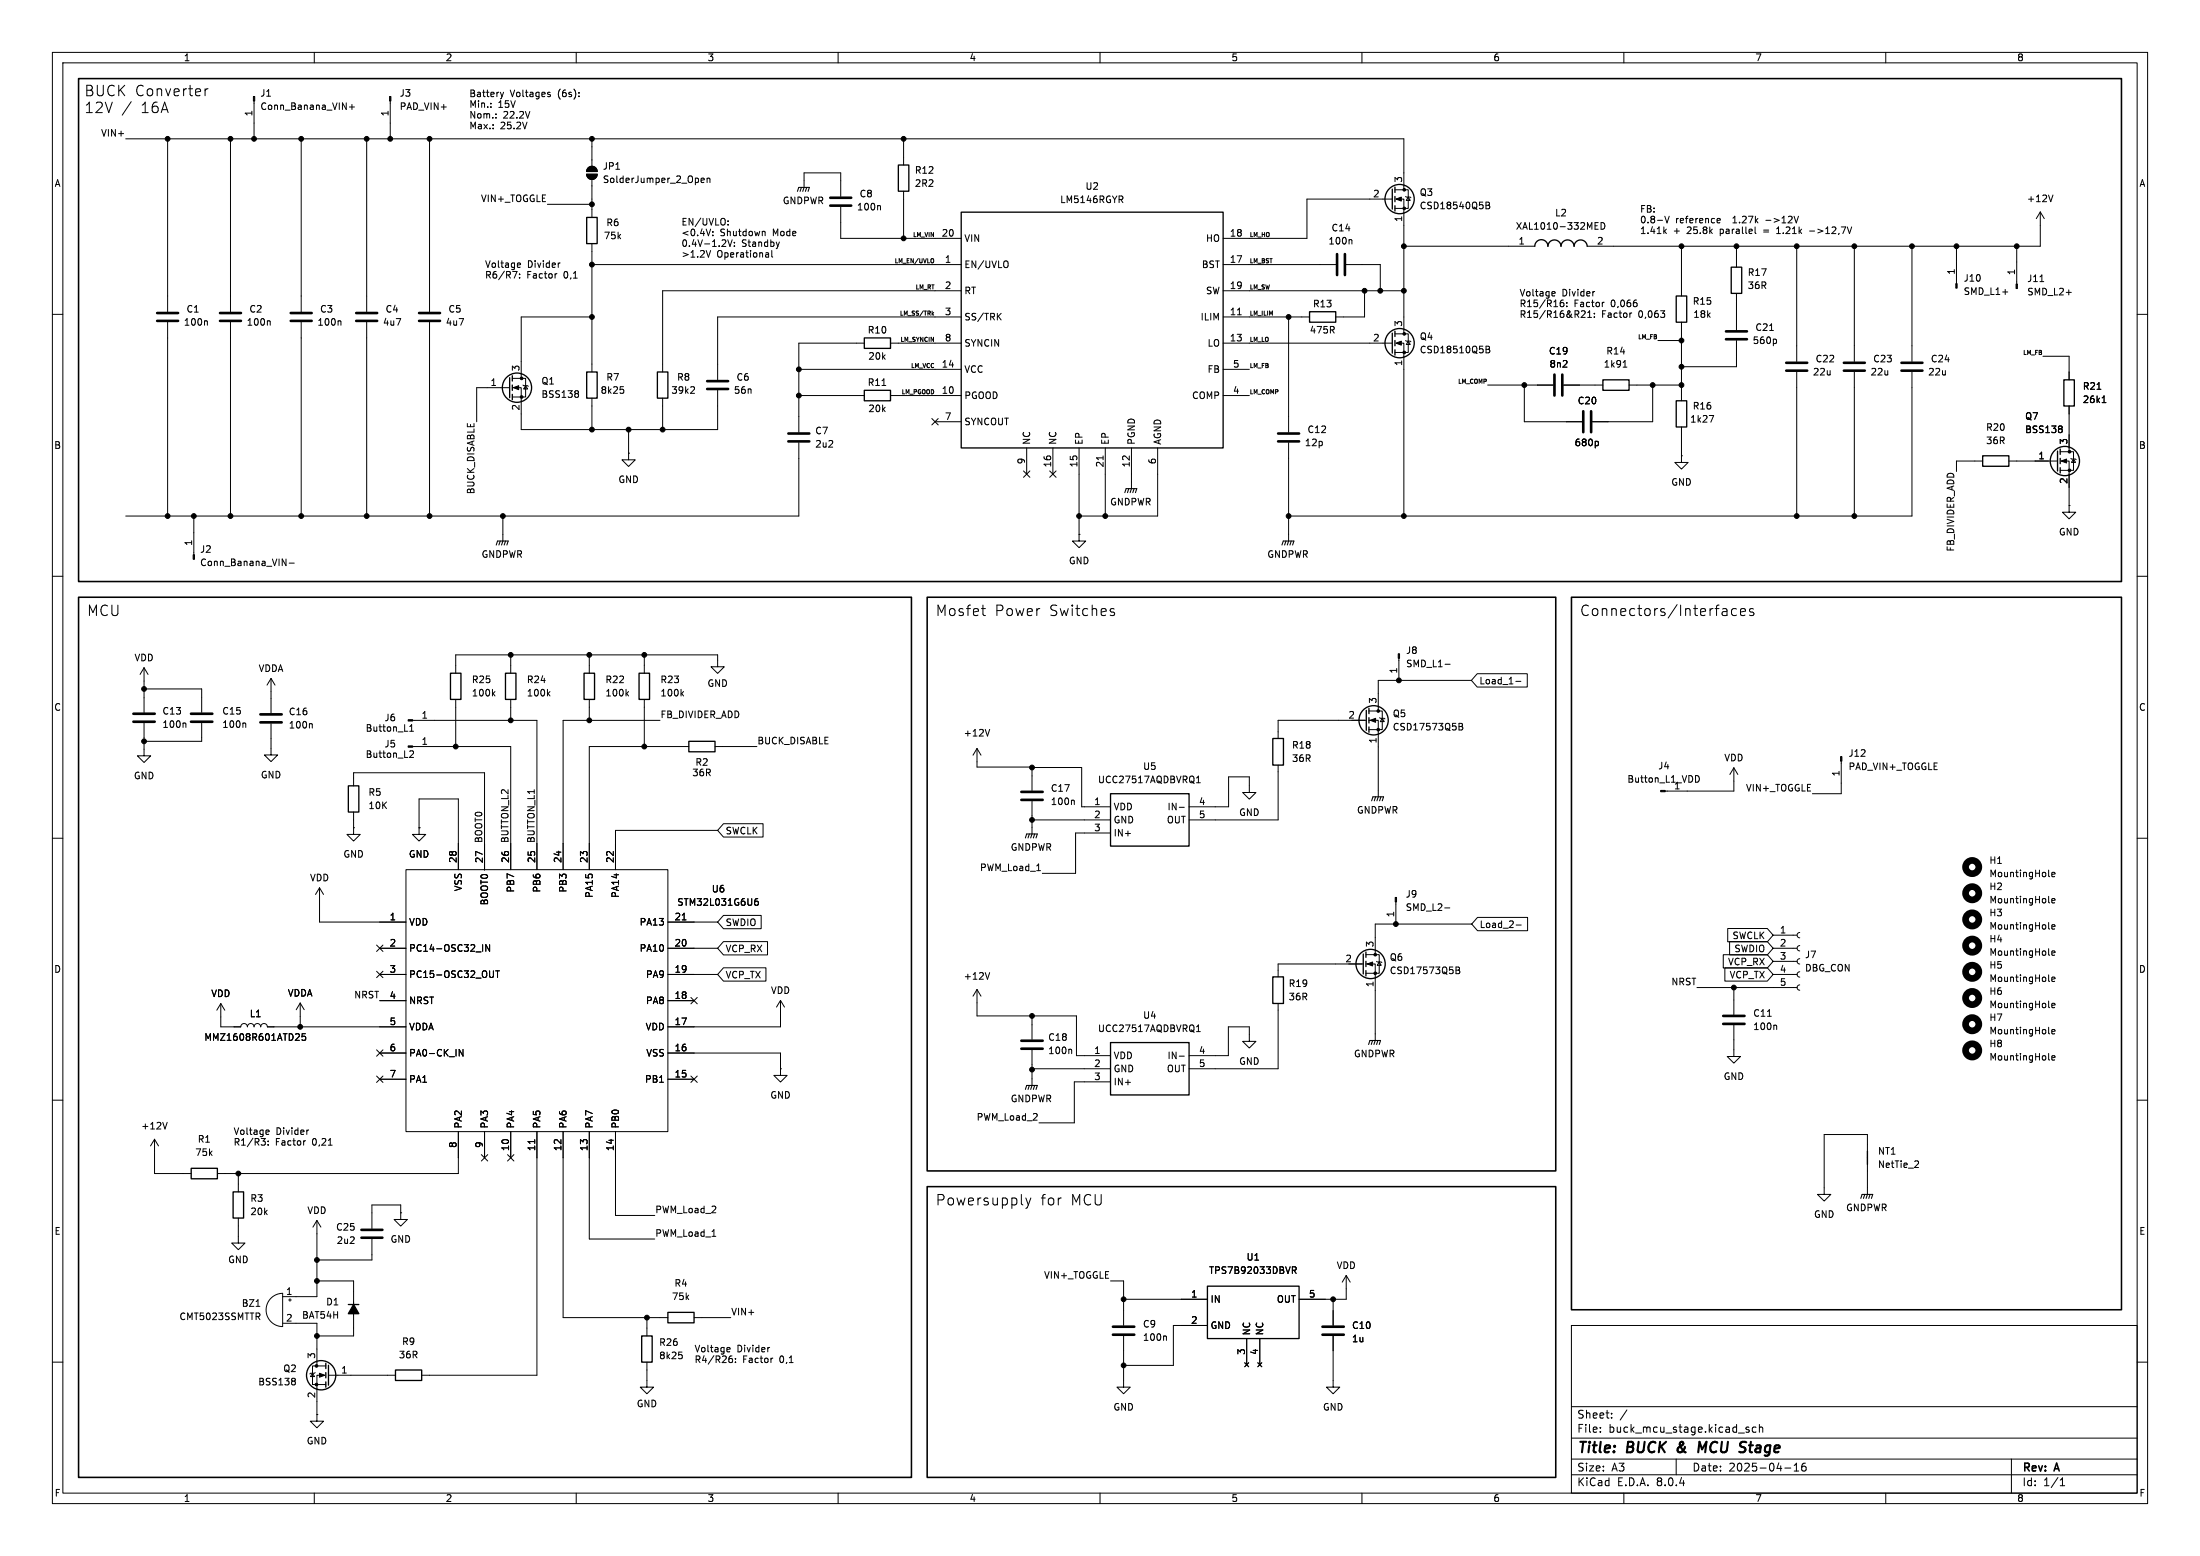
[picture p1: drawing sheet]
<svg xmlns="http://www.w3.org/2000/svg" width="420mm" height="297mm" viewBox="0 0 420 297" stroke-linecap="round" stroke-linejoin="round" font-family="sans-serif">
<g fill="none" stroke="#000" stroke-width=".19">
<path d="M10 10h400v277h-400zM12 12h396v273h-396zM25.1 19.4l-1.8 2.6M39.1 16.9v1.4M39.7 16.9l-.4 .1-.2 .3M48.5 19.3v7.2M60 10v2M67.2 19.9v1M74.5 19.3v7.2M95.5 17.6l.3 .9M95.8 18.5l-.2 .3M96.1 17.6l-.3 .9"/>
<path d="M104.7 18l.3 .1 .1 .2-.2 .2h-.2M104.7 17.6l.3 .1M110 10v2M160 10v2M210 10v2M260 10v2M310 10v2M360 10v2M24 26.5h244v9.5M32 26.5v33M44 26.5v33M57.5 26.5v33"/>
<path d="M66.7 20.4h1M70 26.5v33M82 26.5v33M94.7 22.4v.1M94.7 21.8v.1M104.5 39h8.5M112 33.3h2a1.02 1.02 0 0 1-1 1 1.02 1.02 0 0 1-1-1zM112.3 32a1.02 1.02 0 0 1 1.1-.2 1.02 1.02 0 0 1 .6 .9h-2zM113 26.5v5.5M113 34v7.5M133.8 34.4l.6-.1v-.2l-.4-.1-.2 .2 .1 .6h.5M135 34.1l.2-.1 .3 .1v.7"/>
<path d="M135 34v.8M153.5 35.8v-2.8h7v4.5M160.5 39.5v6h23M167.9 39.2l.2 .2v.7M172.5 26.5v5M172.5 36.5v9M213.9 38.1l.5 .6M214.3 37.5v.5M265.8 38h-16.3v7.5h-16M266.3 36.2h2.5v3.6h-2.5M266.8 38h1.2v25.5M268.3 37.5l1 .2"/>
<path d="M268.8 37.6l.4 .7h-.7zM283.7 38.6h.4l.2 .2-.2 .4 .2 .1 .1 .3-.2 .3h-.5zM283.7 39.2h.4M391.9 37.2l-.4 1.3M10 60h2M98.7 51.8l-.5 1.3M99 50.2l.3 .1 .1 .2-.6 .1M99.2 53v.1M99.2 52.3v.1M99.3 51h-.3M106.3 52.2l-.2 .1M106.9 50.2l-.2 .1"/>
<path d="M113 46.5v24.5M113 50.5h70.5M135.7 43.7l-.5 1.3M135.7 47.8l-.5 1.3M136.1 44.9v.1M136.1 44.2v.1M138.9 45.8l.5 1.2 .4-1.2M139 42.8v.2M139 42.2v.1M140.2 46.9v.1M140.2 46.3v.1M145.7 44.2l.4 .1v.7"/>
<path d="M146.3 48.2l.4 .2v.7M146.7 49l-.4 .1M146.7 48.5l-.4 .1M147.3 47.8v1.1l.2 .2M148.8 46.2l-.3 .8M177.9 49.4h.2l.1 .2v.5l-.3 .1M178 59.9l.2 .3M178.2 59.6l-.3 .3M183.5 55.5h-57v15.5M191.1 59.8l-.7 .7M192.3 49.9a.9 .9 0 0 1 0 1.1M233.5 50.5h21.5"/>
<path d="M233.5 55.5h34.5M257 50.5h6.5v5M257.9 45.7l.2 .2v.7M260.5 55.5v5h-5.5M268 47h25M296.5 55.7h.3l.1 .3-.6 .1M296.8 56.4l-.3 .1M297.9 57.9l.4-.1 .3 .2-.2 .5h-.3l-.2-.1M298.2 57.3l-.3 .3M299.1 57.8v.1M299.1 58.4v.1M302.4 59.3l.2 .3v.3l-.8 .7h.8"/>
<path d="M303.1 59.7l.4-.4v1.3M304.4 59.8v.1M304.4 55.7h-.2M304.5 43.1h.4M304.5 43.8h.6M304.5 42.5h.6M305.7 42.5a.64 .64 0 0 1 .7 .6 .64 .64 0 0 1-.7 .7zM306.2 57.7l-.2 .1M311.5 59.7l-.2 .1M317.8 44.1l.3 .5M317.8 41.3l.4 1.2 .5-1.2M318.1 43.7l-.5 .5"/>
<path d="M321 47v9.5M327.9 42.5h.4M327.9 41.8l.3-.1 .2 .3-.6 .1M331.5 47v4M331.5 56v7M335.1 43.3v1.1l.1 .2M339.2 44.6h.7M339.4 43.5l-.2 .2M342.5 41.3l.4 1.2 .4-1.2M343 47v22M345.5 44.1h.9M353.5 43.3l-.4 1.3"/>
<path d="M354 47v22M365 47v22M373.5 47v7.1M382.3 55.7h1M385 47v7.2M389.4 53.8h.8M389.5 40.5v6.5h-86.5M389.5 40.5l-.8 1.2M389.5 40.5l.8 1.2M394.5 55.8h.9M408 60h2M32 61.5v37"/>
<path d="M39.4 61.2l.2 .2v.7M44 61.5v37M51.4 61.2l.2 .2v.7M57.5 61.5v37M64.9 61.2l.2 .2v.7M70 61.5v37M82 61.5v37M97.2 74h-6.2v6.5M97.8 72.2h2.5v3.6h-2.5M98.2 74h1.3v8h37.5v-7.5M99.8 73.5l1 .2M100.3 73.6l.4 .7h-.7z"/>
<path d="M110.2 74.6l.2 .2-.2 .3 .2 .3v.2l-.2 .2M113 76v6M113 60.5h-13.5v11.5M118.4 73.8h.6M118.8 74.3l.3 .2v.3l-.3 .3M126.5 76v6M132.3 73.8l.3 .3-.1 .3-.7 .7h.8M152.5 75.5h12.5M152.5 70.5h31M165 65.5h-12.5v17M168.4 73.6h.7M170 65.5h13.5"/>
<path d="M170 75.5h13.5M177.9 79.9l1.2 1.2M179.1 79.9l-1.2 1.2M183.5 60.5h-46.5v12M190.6 60.4l.5 .7M233.5 60.5h16.5M233.5 65.5h32.3M233.5 75.5h5M233.5 70.5h5M236.2 60.1h.8M246 60.5v22M266.3 63.7h2.5v3.6h-2.5"/>
<path d="M266.8 65.5h1.2v33M268.3 65l1 .2M268.8 65.1l.4 .7h-.7zM283.7 66.1h.4l.3 .2-.3 .4 .3 .1v.3l-.2 .2h-.5zM283.7 66.7h.4M284 73.5h12.5M291 73.5v7h11M298.5 73.5h7.5M303.1 60.6h.7M304.4 60.5v.1M309.9 70.1h.7M310.1 69l.1-.2v1.3"/>
<path d="M311 73.5h10M315.5 73.5v7h-11.5M316.5 65h4.5M321 61.5v15M326.3 79.3h.8l-.5 1.3M331.5 65v5h-10.5M337.8 63.1h.8M338.9 64.7l.2 .3v.3l-.2 .3M343 71v27.5M354 71v27.5M365 71v27.5h-119M390 68h5v4.5"/>
<path d="M395 77.5v8.5M400.3 74.3h.8M401.3 76.8h.7M401.6 75.8l.1-.2v1.2M37 98.5v7.4M96 98.5v4.8M120 86.5v1.3h1.3l-1.3 1.2-1.3-1.2h1.3M120 86.5h.1M120 82v4.5M152.5 84.5v14h-128.5M178.5 80.5h5M195.4 89.9l1.2 1.2"/>
<path d="M196 85.5v5M196.6 89.9l-1.2 1.2M200.4 89.9l1.2 1.2M201 85.5v5M201.6 89.9l-1.2 1.2M206 85.5v16.5M210.6 87v.8M211 85.5v13M216 85.5v7.8M221 85.5v13h-15M246 84.5v18.8M304.9 84.2l.2 .3v.3l-.2 .3"/>
<path d="M321 87v1.3h1.3l-1.3 1.2-1.3-1.2h1.3M321 87h.1M321 81.5v5.5M378.5 88h-5v2M383.5 88h9.3M393.3 86.2h2.5v3.6h-2.5M393.4 81.3l.3 .3-.3 .3 .3 .2v.2l-.3 .3M393.8 88h1.2v8.5M395 96.5v1.3h1.3l-1.3 1.2-1.3-1.2h1.3M395 96.5h.1M395.3 87.5l1 .2M395.8 87.6l.4 .7h-.7z"/>
<path d="M10 110h2M53.9 106.7l.7 1.3v-1.3M55.2 107.5h1M187.4 116.2h.7M187.7 117.4l.4 .1M206 102v1.3h1.3l-1.3 1.2-1.3-1.2h1.3M206 102h.1M212.2 116.8l.5 .1 .1 .3-.3 .3h-.4M212.2 116.2l.5 .1M329.6 116.3l.1 1.2M329.7 117.4l-.2 .1M329.7 116.6l-.2 .1"/>
<path d="M331.5 116.3l-.6-.1-.3 .3v.6l.1 .3h.8M332.3 116.8l.9-.2-.1-.3-.5-.1-.3 .2 .1 1h.7M334.7 116.3l-.4-.1-.3 .2 .1 .3 .6 .2v.5h-.7M408 110h2M27.5 138v6.3h1.3l-1.3 1.2-1.3-1.2h1.3M27.5 127.5v8.5M27.5 127.5l-.8 1.2M27.5 127.5l.8 1.2M27.5 131.5h11v4.5M35.3 138l.2 .2v.6M38.5 138v3.5h-11M46.7 138l.2 .2v.6"/>
<path d="M51.7 138.1v6h1.3l-1.3 1.3-1.2-1.3h1.2M51.7 129.5l-.7 1.3M51.7 129.5v6.6M51.7 129.5l.8 1.3M59.4 138.1l.2 .2v.7M78.2 139.6h.7M78.2 138.7l.4-.4v1.3M78.8 137.5h23.7v28.5M87 133.5v9M94.1 132.4l.4 .4M94.5 132l-.5 .5M97.5 125v3.5"/>
<path d="M97.5 133.5v4M104.6 132.4l.4 .4M105 132l-.5 .5M112.5 125v3.5M112.5 133.5v4M119.6 132.4l.4 .4M120 132l-.5 .5M123 125v3.5M123 133.5v9M126 137.5h-18.5v28.5M130.1 132.4l.4 .4M130.5 132l-.5 .5"/>
<path d="M137 127.3h-1.3l1.3 1.2 1.3-1.2h-1.3v-2.3h-50v3.5M188.9 139.2l-.4 1.3M260.8 137.5h-16.8v3.5M261.3 137.5h1.8v14.6M261.3 135.7h2.6v3.6h-2.6M263.4 137l1 .2M263.9 137.1l.4 .6h-.8zM267.1 125.7v4.2M275.9 126.8h.9M278.5 138.1h.5l.2 .2-.2 .4 .2 .1 .1 .3-.3 .2h-.5zM278.5 138.7h.5M280.9 129.9h-17.8v5.8"/>
<path d="M282 128.6h9.6v2.5h-9.6l-1.1-1.2zM289.4 130.1h.9M10 160h2M67.5 158v1.3h1.3l-1.3 1.2-1.3-1.2h1.3M67.5 158h.1M67.5 150v-2.5h25v18.6M67.5 155v3M78.3 143.4l.4-.1 .2 .4-.7 .9h.7M78.8 142.5h18.7v23.5M80 158v1.3h1.3l-1.3 1.2-1.3-1.2h1.3M80 158h.1M80 158v-5.5h7.5v13.5"/>
<path d="M131.5 142.5h-19v23.5M136.5 142.5h8M137 158.5h-19.5v7.5M138.1 157.2h7.6v2.6h-7.6l-1.1-1.3zM186.5 142.9v3.5h10.5v4.5M186.5 142.9l-.7 1.2M186.5 142.9l.8 1.2M197 146.5h9.5v7.5h5.5M197 156.5h15M197 152.9v6.3M204.9 152.7l.2 .2v.7M212 159h-6.7v7.7h-6.3"/>
<path d="M225.1 154.1h1M228.4 148.5l.4-.4v1.3M228.4 149.4h.7M238.5 151.3h-1.3l1.3 1.2 1.3-1.2h-1.3v-3h-4v5.7h-7.5M244 146v10.5h-17M323.7 148a.64 .64 0 0 1 .7 .7 .64 .64 0 0 1-.7 .6M331 146.6v4.4h-13.1M331 146.6l-.8 1.2M331 146.6l.8 1.2M351.5 145.3v6.2h-5.5M408 160h2M61 169.5v6.5h16.5"/>
<path d="M61 169.5l-.8 1.2M61 169.5l.8 1.2M77.5 166h50v50h-50zM127.5 176h9.5M130.2 175.6h.8M138.1 174.7h7.2v2.6h-7.2l-1.1-1.3zM138.1 179.7h8.4v2.6h-8.4l-1.1-1.3zM144.7 171.5l-.4 .1a.86 .86 0 0 0 0 1.2l.4-.1 .1-.4-.3-.3-.3 .1-.1 .2M197.9 166.2h.7M266.5 172.2v4.2M275.8 173.3h1M281 176.4h-18.5v5.8"/>
<path d="M282.1 175.1h9.5v2.6h-9.5l-1.1-1.3zM289.4 176.6h1M329.8 177.2h7.6l1.1 1.3-1.1 1.3h-7.6zM330.2 179.7h7.2l1.1 1.3-1.1 1.3h-7.2zM338.5 178.5h4.6M343.6 178l-.4 .1-.1 .4 .1 .3 .4 .2M391.1 177.2l.2 .1M391.1 167.2l.2 .1M391.1 172.2l.2 .1M391.7 176.9l.6-.1-.1-.2-.3-.1-.2 .2 .1 .6h.4M391.7 166.9l.6-.1-.1-.2-.3-.1-.2 .2 .1 .6h.4M391.7 171.9l.6-.1-.1-.2-.3-.1-.2 .2 .1 .6h.4"/>
<path d="M42.2 191.6v4.4h3.8a.64 .64 0 0 1 .6-.6 .64 .64 0 0 1 .6 .6 .64 .64 0 0 1 .7-.6 .64 .64 0 0 1 .6 .6 .64 .64 0 0 1 .6-.6 .64 .64 0 0 1 .7 .6 .64 .64 0 0 1 .6-.6 .64 .64 0 0 1 .6 .6h26.5M42.2 191.6l-.8 1.2M42.2 191.6l.7 1.2M56.4 198.6h.8M57.1 197.4v.5M57.3 191.5l-.8 1.2M57.3 191.5v4.5M57.3 191.5l.8 1.2M58.3 197.3h-.6l-.1 .6 .2-.1 .4 .1 .2 .1-.1 .5-.2 .1-.5-.1M71.9 180.4l1.2 1.2M71.9 185.4l1.2 1.2M72.5 186h5"/>
<path d="M72.5 181h5M72.5 191h5M73.1 180.4l-1.2 1.2M73.1 185.4l-1.2 1.2M92.1 180.3v1.3M93.5 180.3v1.3l-.8-1.3v1.3M94.2 185.3v1l-.1 .2M94.6 185.3h.7M95 185.3v1.3M127.5 186h9.5M127.5 181h9.5M127.5 191h5"/>
<path d="M131.9 190.4l1.2 1.2M133.1 190.4l-1.2 1.2M138.1 184.7h8.1v2.6h-8.1l-1.1-1.3zM149 191v5h-21.5M149 191l-.8 1.2M149 191l.8 1.2M186.5 188.9v5h19v7.6h6.5M186.5 188.9l-.7 1.2M186.5 188.9l.8 1.2M188.9 185.6l-.4 1.3M197 193.9v4.5M228.4 196.9h.7"/>
<path d="M228.4 196l.4-.4v1.3M238.5 198.8h-1.3l1.3 1.2 1.3-1.2h-1.3v-2.8h-4v5.5h-7.5M244 191.5v12.5h-17M260.3 184h-16.3v2.5M260.8 184h1.7v14.6M260.8 182.2h2.5v3.6h-2.5M262.8 183.5l1 .2M263.3 183.6l.4 .7h-.8zM278 184.6h.4l.2 .2-.2 .4 .2 .1 .1 .3-.3 .2h-.4zM278 185.2h.4M324 188.5h19.1M329 182.2h8.4l1.1 1.3-1.1 1.3h-8.4z"/>
<path d="M329.3 184.7h8.1l1.1 1.3-1.1 1.3h-8.1zM331 195.7v6h1.3l-1.3 1.2-1.3-1.2h1.3M331 188.5v5.2M337.4 194h.7M338.5 186h4.6M338.5 183.5h4.6M338.5 181h4.6M339 195.7l.2 .2v.6M343.6 188l-.4 .1-.1 .4 .1 .3 .4 .2M343.6 185.5l-.4 .1-.1 .4 .1 .3 .4 .2M343.6 183l-.4 .1-.1 .4 .1 .3 .4 .2M343.6 180.5l-.4 .1-.1 .4 .1 .3 .4 .2"/>
<path d="M391.1 192.2l.2 .1M391.1 182.2l.2 .1M391.1 197.2l.2 .1M391.1 187.2l.2 .1M391.7 181.9l.6-.1-.1-.2-.3-.1-.2 .2 .1 .6h.4M391.7 186.9l.6-.1-.1-.2-.3-.1-.2 .2 .1 .6h.4M391.7 191.9l.6-.1-.1-.2-.3-.1-.2 .2 .1 .6h.4M391.7 196.9l.6-.1-.1-.2-.3-.1-.2 .2 .1 .6h.4M10 210h2M29.5 217.5v6.5h7M29.5 217.5l-.8 1.2M29.5 217.5l.8 1.2"/>
<path d="M31.9 214.2l-.4 1.3M50.4 217.8l.2 .2v.3l-.2 .3M50.6 217.3l-.4 .5M51 215.7l.3 .1 .1 .2-.6 .1M51.2 218.5v.1M51.2 217.8v.1M51.3 216.5h-.3M58.3 217.7l-.2 .1M58.9 215.7l-.2 .1M71.9 200.4l1.2 1.2M71.9 205.4l1.2 1.2M72.5 206h5"/>
<path d="M72.5 201h5M73.1 200.4l-1.2 1.2M73.1 205.4l-1.2 1.2M87.5 216v8h-46M88.4 200.3v1.3l-.7-1.3v1.3M92.5 216v5M97.5 216v5M102.1 217.5v.8M102.5 216v46.5h-22M107.5 216v35.5h20M112.5 216v20.5h12.5M117.5 216v16h7.5"/>
<path d="M127.5 201h21.5v3M127.5 206h5M131.9 205.4l1.2 1.2M133.1 205.4l-1.2 1.2M149 204v1.3h1.3l-1.3 1.2-1.3-1.2h1.3M149 204h.1M197 200.4v6.8M204.4 200.3l.2 .2v.6M212 204h-15.2v.2h.2M212 206.5h-6.9v7.8h-6.8M225.1 201.6h1M391.1 202.2l.2 .1"/>
<path d="M391.7 201.9l.6-.1-.1-.2-.3-.1-.2 .2 .1 .6h.4M408 210h2M45.5 232.5v4.8h1.3l-1.3 1.2-1.3-1.2h1.3M45.5 224v3.5M60.5 233l.8 1.2M60.5 233v14.5h-6.5M60.5 233l-.8 1.2M71 236.5v4h-10.5M76.5 231.5v1.3h-1.3l1.3 1.2 1.3-1.2h-1.3M76.5 231.5h.1M76.5 231.5v-1.5h-5.5v4.5M91.9 220.4l1.2 1.2"/>
<path d="M93.1 220.4l-1.2 1.2M96.9 220.4l1.2 1.2M98.1 220.4l-1.2 1.2M135.9 236h.8M195.8 228.7l.5 1.3M196.3 230l-.2 .5-.3 .2M196.8 228.7l-.5 1.3M348.2 228h-1.2l1.2 1.3 1.3-1.3h-1.3v-11.4h8.3v11.4M366 221.6l.3 .2-.1 .3-.7 .7h.8M10 260h2M48.9 249.3h.7M51.7 247.8a3.2 3.2 0 0 1 2.3-.9v6.3a3.2 3.2 0 0 1-3-1.9 3.2 3.2 0 0 1 .7-3.5z"/>
<path d="M54 252.6h6.5v7.9M55.1 248.1h.5M55.4 247.9v.5M60.5 244.5h7v10.5h-7M123.5 260v4.8h-1.3l1.3 1.2 1.3-1.2h-1.3M123.5 251.5v3.5M129.6 258.1h.6M130 258.6l.3 .2v.3l-.3 .2M132.5 251.5h7M138.9 257.2l.4 .1 .1 .2-.6 .1M139.3 258h-.4M139.4 259.3h.2l.3 .2-.1 .5-.4 .1"/>
<path d="M139.7 258.8l-.3 .1M140.4 259.3v.1M140.4 260v.1M146.9 257.2l-.2 .1M147.5 259.2l-.2 .1M212 244.5h2.5v8.5M214.5 255v9.8h1.3l-1.3 1.2-1.3-1.2h1.3M214.5 248h16M222.5 255l.2 .2v.6M230.5 253h-6.5v7.6h-9.5M238 255.5v5M240.5 255.5v5"/>
<path d="M246.7 242.5l.6-.1 .1-.2v-.3l-.7-.1v1.3M247 242.5l.4 .6M254.5 255v9.8h1.3l-1.3 1.2-1.3-1.2h1.3M254.5 248v5M257 243.5v4.5h-9M257 243.5l-.8 1.2M257 243.5l.8 1.2M300 253h108v32h-108zM408 260h2M56.1 263.1l.3 .2-.3 .3 .3 .3v.2l-.3 .2M59.7 262.1l.3 .7h-.7zM60.2 262l-1.1 .2"/>
<path d="M60.5 270v1.3h-1.3l1.3 1.2 1.3-1.2h-1.3M60.5 270h.1M61.7 262.5h-1.2v7.5M62.2 260.7h-2.5v3.6h2.5M62.7 262.5h12.8M237.6 260.1l.8 .8M238.4 260.1l-.8 .8M240.1 260.1l.8 .8M240.9 260.1l-.8 .8M300 278.5h108M300 274.5h108M300 268.5h108"/>
<path d="M305.5 273.2v.2M305.5 272.5v.1M307.7 270.5v.2M307.7 269.8v.1M310.6 269.1l-1.3 1.9M320 278.5v3M333.3 272.7l.6 .4-.2 .3-.4-.1M333.9 272.5l-.4-.1-.2 .2M335.2 272.5l-.4-.1-.3 .3 .2 .6h.5M335.9 272.5l.2-.1 .3 .1 .1 .9M335.9 271.9v1.5M342.5 279.7l.4-.4v1.5"/>
<path d="M344.7 279.3a.59 .59 0 0 0-.8 .6v.6l.2 .2 .4 .1 .2-.2 .1-.5-.1-.2h-.5l-.3 .2M384 278.5v6.5M60 285v2M110 285v2M160 285v2M210 285v2M260 285v2M300 281.5h108M310 285v2M340.7 280.2h1.2M342.5 280.8h.9M360 285v2"/>
<path d="M393.3 283.6h.9M393.3 282.5l.4-.4v1.5"/>
</g>
<path d="M320.4 276.3a.53 .53 0 0 0 0 .8M325.8 275.2l-.9 1.4-.5-1.4-.2 2" fill="none" stroke="#000" stroke-width=".4"/>
<g fill="none" stroke="#000" stroke-width=".25">
<path d="M171.5 31.5h2v5h-2zM265.8 36.1v3.8M266.3 35.7v1M266.3 37.5v1M266.3 39.3v1M112 41.5h2v5h-2zM183.5 40.5h50v45h-50zM250 59.5h5v2h-5zM293 47a1.25 1.25 0 0 1 1.3-1.3 1.25 1.25 0 0 1 1.2 1.3 1.25 1.25 0 0 1 1.3-1.2 1.25 1.25 0 0 1 1.2 1.2 1.25 1.25 0 0 1 1.3-1.2 1.25 1.25 0 0 1 1.2 1.2 1.25 1.25 0 0 1 1.2-1.2 1.25 1.25 0 0 1 1.3 1.2M320 56.5h2v5h-2zM330.5 51h2v5h-2zM97.3 72.1v3.8"/>
<path d="M97.8 71.7v1M97.8 73.5v1M97.8 75.3v1M112 71h2v5h-2zM125.5 71h2v5h-2zM165 64.5h5v2h-5zM165 74.5h5v2h-5zM265.8 63.6v3.8M266.3 63.2v1M266.3 65v1M266.3 66.8v1M306 72.5h5v2h-5z"/>
<path d="M320 76.5h2v5h-2zM394 72.5h2v5h-2zM378.5 87h5v2h-5zM392.8 86.1v3.8M393.3 85.7v1M393.3 87.5v1M393.3 89.3v1M86 128.5h2v5h-2zM96.5 128.5h2v5h-2zM111.5 128.5h2v5h-2zM122 128.5h2v5h-2zM260.8 135.6v3.8"/>
<path d="M261.3 135.2v1M261.3 137v1M261.3 138.8v1M66.5 150h2v5h-2zM131.5 141.5h5v2h-5zM212 151.5h15v10h-15zM243 141h2v5h-2zM212 199h15v10h-15zM243 186.5h2v5h-2zM260.3 182.1v3.8M260.8 181.7v1M260.8 183.5v1"/>
<path d="M260.8 185.3v1M356.5 219.7v2.6M36.5 223h5v2h-5zM44.5 227.5h2v5h-2zM66.5 249h2M122.5 255h2v5h-2zM127.5 250.5h5v2h-5zM230.5 245.5h17.5v10h-17.5zM62.2 260.2v1M62.2 262v1M62.2 263.8v1M62.7 260.6v3.8"/>
<path d="M75.5 261.5h5v2h-5z"/>
<circle cx="267.2" cy="38" r="2.79"/>
<circle cx="98.7" cy="74" r="2.79"/>
<circle cx="267.2" cy="65.5" r="2.79"/>
<circle cx="394.2" cy="88" r="2.79"/>
<circle cx="262.2" cy="137.5" r="2.79"/>
<circle cx="261.7" cy="184" r="2.79"/>
<circle cx="61.3" cy="262.5" r="2.79"/>
</g>
<g fill="none" stroke="#000" stroke-width="1.3">
<circle cx="376.5" cy="175.5" r="1.27"/>
<circle cx="376.5" cy="165.5" r="1.27"/>
<circle cx="376.5" cy="170.5" r="1.27"/>
<circle cx="376.5" cy="190.5" r="1.27"/>
<circle cx="376.5" cy="185.5" r="1.27"/>
<circle cx="376.5" cy="180.5" r="1.27"/>
<circle cx="376.5" cy="195.5" r="1.27"/>
<circle cx="376.5" cy="200.5" r="1.27"/>
</g>
<g fill="none" stroke="#000" stroke-width=".5">
<path d="M158.5 39.3h4M158.5 37.7h4M30 59.7h4M42 59.7h4M55.5 59.7h4M68 59.7h4M80 59.7h4M255.2 48.5v4M256.8 48.5v4M30 61.3h4M42 61.3h4M55.5 61.3h4"/>
<path d="M68 61.3h4M80 61.3h4M135 74.3h4M135 72.7h4M296.8 71.5v4M298.2 71.5v4M302.2 78.5v4M303.8 78.5v4M329.5 64.7h4M329.5 63.3h4M341 70.7h4M341 69.3h4"/>
<path d="M352 70.7h4M352 69.3h4M363 70.7h4M363 69.3h4M150.5 84.3h4M150.5 82.7h4M244 84.3h4M244 82.7h4M69 236.2h4M69 234.8h4"/>
</g>
<g fill="#000" stroke="#000" stroke-width=".19">
<path d="M48.4 18.4h.2v.9h-.2zM74.4 18.4h.2v.9h-.2zM112 33.3h2a1.02 1.02 0 0 1-1 1 1.02 1.02 0 0 1-1-1zM112.3 32a1.02 1.02 0 0 1 1.1-.2 1.02 1.02 0 0 1 .6 .9h-2zM266.5 38l1-.4v.8zM373.4 54.1h.2v.9h-.2zM384.9 54.2h.2v.9h-.2zM98 74l1-.4v.8zM266.5 65.5l1-.4v.8zM393.5 88l1-.4v.8zM36.9 105.9h.2v.9h-.2zM77.9 137.4h.9v.2h-.9z"/>
<path d="M261.6 137.5l1-.4v.8zM266.9 124.8h.3v.9h-.3zM77.9 142.4h.9v.2h-.9zM317 150.9h.9v.2h-.9zM351.4 144.4h.2v.9h-.2zM266.3 171.3h.3v.9h-.3zM261 184l1-.4v.8zM61 262.1l1 .4-1 .4z"/>
<circle cx="32" cy="26.5" r=".46"/>
<circle cx="44" cy="26.5" r=".46"/>
<circle cx="48.5" cy="26.5" r=".46"/>
<circle cx="57.5" cy="26.5" r=".46"/>
<circle cx="70" cy="26.5" r=".46"/>
<circle cx="74.5" cy="26.5" r=".46"/>
<circle cx="82" cy="26.5" r=".46"/>
<circle cx="113" cy="26.5" r=".46"/>
<circle cx="113" cy="39" r=".46"/>
<circle cx="172.5" cy="26.5" r=".46"/>
<circle cx="268.1" cy="39.8" r=".25"/>
<circle cx="268.1" cy="36.2" r=".25"/>
<circle cx="113" cy="50.5" r=".46"/>
<circle cx="172.5" cy="45.5" r=".46"/>
<circle cx="260.5" cy="55.5" r=".46"/>
<circle cx="263.5" cy="55.5" r=".46"/>
<circle cx="268" cy="55.5" r=".46"/>
<circle cx="268" cy="47" r=".46"/>
<circle cx="321" cy="47" r=".46"/>
<circle cx="331.5" cy="47" r=".46"/>
<circle cx="343" cy="47" r=".46"/>
<circle cx="354" cy="47" r=".46"/>
<circle cx="365" cy="47" r=".46"/>
<circle cx="373.5" cy="47" r=".46"/>
<circle cx="385" cy="47" r=".46"/>
<circle cx="99.6" cy="72.2" r=".25"/>
<circle cx="99.6" cy="75.8" r=".25"/>
<circle cx="113" cy="60.5" r=".46"/>
<circle cx="152.5" cy="75.5" r=".46"/>
<circle cx="152.5" cy="70.5" r=".46"/>
<circle cx="246" cy="60.5" r=".46"/>
<circle cx="268.1" cy="63.7" r=".25"/>
<circle cx="268.1" cy="67.3" r=".25"/>
<circle cx="291" cy="73.5" r=".46"/>
<circle cx="315.5" cy="73.5" r=".46"/>
<circle cx="321" cy="73.5" r=".46"/>
<circle cx="321" cy="70" r=".46"/>
<circle cx="321" cy="65" r=".46"/>
<circle cx="32" cy="98.5" r=".46"/>
<circle cx="37" cy="98.5" r=".46"/>
<circle cx="44" cy="98.5" r=".46"/>
<circle cx="57.5" cy="98.5" r=".46"/>
<circle cx="70" cy="98.5" r=".46"/>
<circle cx="82" cy="98.5" r=".46"/>
<circle cx="96" cy="98.5" r=".46"/>
<circle cx="113" cy="82" r=".46"/>
<circle cx="120" cy="82" r=".46"/>
<circle cx="126.5" cy="82" r=".46"/>
<circle cx="206" cy="98.5" r=".46"/>
<circle cx="211" cy="98.5" r=".46"/>
<circle cx="246" cy="98.5" r=".46"/>
<circle cx="268" cy="98.5" r=".46"/>
<circle cx="343" cy="98.5" r=".46"/>
<circle cx="354" cy="98.5" r=".46"/>
<circle cx="395.1" cy="86.2" r=".25"/>
<circle cx="395.1" cy="89.8" r=".25"/>
<circle cx="27.5" cy="131.5" r=".46"/>
<circle cx="97.5" cy="125" r=".46"/>
<circle cx="97.5" cy="137.5" r=".46"/>
<circle cx="112.5" cy="125" r=".46"/>
<circle cx="112.5" cy="137.5" r=".46"/>
<circle cx="123" cy="125" r=".46"/>
<circle cx="263.1" cy="139.3" r=".25"/>
<circle cx="263.1" cy="135.7" r=".25"/>
<circle cx="267.1" cy="129.9" r=".46"/>
<circle cx="27.5" cy="141.5" r=".46"/>
<circle cx="87" cy="142.5" r=".46"/>
<circle cx="123" cy="142.5" r=".46"/>
<circle cx="197" cy="156.5" r=".46"/>
<circle cx="197" cy="146.5" r=".46"/>
<circle cx="266.5" cy="176.4" r=".46"/>
<circle cx="57.3" cy="196" r=".46"/>
<circle cx="197" cy="193.9" r=".46"/>
<circle cx="262.5" cy="185.8" r=".25"/>
<circle cx="262.5" cy="182.2" r=".25"/>
<circle cx="331" cy="188.5" r=".46"/>
<circle cx="197" cy="204.2" r=".46"/>
<circle cx="45.5" cy="224" r=".46"/>
<circle cx="60.5" cy="255" r=".46"/>
<circle cx="60.5" cy="244.5" r=".46"/>
<circle cx="60.5" cy="240.5" r=".46"/>
<circle cx="123.5" cy="251.5" r=".46"/>
<circle cx="214.5" cy="248" r=".46"/>
<circle cx="254.5" cy="248" r=".46"/>
<circle cx="60.4" cy="260.7" r=".25"/>
<circle cx="60.4" cy="264.3" r=".25"/>
<circle cx="214.5" cy="260.6" r=".46"/>
</g>
<path d="M67.5 249l1 1.8h-2z" fill="#000" stroke="#000" stroke-width=".25"/>
<g fill="none" stroke="#000" stroke-width=".51">
<path d="M25.5 136.2h4M25.5 137.8h4M36.5 136.2h4M36.5 137.8h4M49.7 136.4h4.1M49.7 137.9h4.1M195 151.2h4M195 152.7h4M195 198.7h4M329 193.9h4M329 195.4h4M195 200.2h4"/>
<path d="M212.5 253.2h4M212.5 254.8h4M252.5 253.2h4M252.5 254.8h4"/>
</g>
<g fill="none" stroke="#000" stroke-width=".2">
<path d="M152.2 36.5l.3-.7h2l-.2 .7M153 35.8l-.3 .7M153.5 35.8l-.3 .7M154 35.8l-.2 .7M214.7 94l.3-.7h2l-.2 .7M215.5 93.3l-.3 .7M216 93.3l-.3 .7M216.5 93.3l-.2 .7M94.7 104l.3-.7h2l-.2 .7M95.5 103.3l-.3 .7M96 103.3l-.3 .7M96.5 103.3l-.2 .7"/>
<path d="M244.7 104l.3-.7h2l-.2 .7M245.5 103.3l-.3 .7M246 103.3l-.3 .7M246.5 103.3l-.2 .7M195.7 159.9l.3-.7h2l-.2 .7M196.5 159.2l-.2 .7M197 159.2l-.2 .7M197.5 159.2l-.2 .7M261.8 152.9l.3-.8h2l-.2 .8M262.6 152.1l-.2 .8M263.1 152.1l-.2 .8M263.6 152.1l-.2 .8"/>
<path d="M261.3 199.4l.2-.8h2.1l-.3 .8M262 198.6l-.2 .8M262.5 198.6l-.2 .8M263 198.6l-.2 .8M195.7 207.9l.3-.7h2l-.2 .7M196.5 207.2l-.2 .7M197 207.2l-.2 .7M197.5 207.2l-.2 .7M355.2 228.7l.3-.7h2l-.2 .7M356 228l-.3 .7M356.5 228l-.3 .7M357 228l-.2 .7"/>
</g>
<path d="M15 15h390v96h-390zM15 114h159v168h-159zM177 114h120v109.5h-120zM300 114h105v136h-105zM177 226.5h120v55.5h-120z" fill="none" stroke="#000" stroke-width=".3"/>
<g font-size="2.8">
<text x="16" y="18.5">BUCK Converter</text>
<text x="16" y="21.8">12V</text>
<text x="26.8" y="21.8">16A</text>
<text x="16.5" y="117.8">MCU</text>
<text x="178.5" y="117.8">Mosfet</text>
<text x="189.8" y="117.8">Power</text>
<text x="200.2" y="117.8">Switches</text>
<text x="301.5" y="117.8">Connectors/Interfaces</text>
<text x="178.5" y="230.2">Powersupply</text>
<text x="198.6" y="230.2">for</text>
<text x="204.3" y="230.2">MCU</text>
<text x="301" y="277.9">Title:</text>
<text x="310.6" y="277.9">BUCK</text>
<text x="321.1" y="277.9">&amp;</text>
<text x="325.9" y="277.9">MCU</text>
<text x="334.6" y="277.9">Stage</text>
</g>
<g font-size="2.1">
<text x="301" y="273.7">File:</text>
<text x="301" y="271">Sheet:</text>
<text x="307.1" y="273.7">buck_mcu_stage.kicad_sch</text>
<text x="301" y="281.1">Size:</text>
<text x="307.6" y="281.1">A3</text>
<text x="323" y="281.1">Date:</text>
<text x="330" y="281.1">2025-04-16</text>
<text x="386" y="281.3">Rev:</text>
<text x="392.4" y="281.3">A</text>
<text x="301" y="283.9">KiCad</text>
<text x="308.7" y="283.9">E.D.A.</text>
<text x="316.3" y="283.9">8.0.4</text>
<text x="386" y="283.9">Id:</text>
<text x="390.1" y="283.9">1/1</text>
</g>
<g font-size="1.8">
<text x="35" y="11.9">1</text>
<text x="85" y="11.9">2</text>
<text x="135" y="11.9">3</text>
<text x="185" y="11.9">4</text>
<text x="235" y="11.9">5</text>
<text x="285" y="11.9">6</text>
<text x="335" y="11.9">7</text>
<text x="385" y="11.9">8</text>
<text x="48.2" y="22.3" transform="rotate(-90 48.2 22.3)">1</text>
<text x="49.6" y="18.6">J1</text>
<text x="49.6" y="21.2">Conn_Banana_VIN+</text>
<text x="74.2" y="22.3" transform="rotate(-90 74.2 22.3)">1</text>
<text x="76.2" y="18.6">J3</text>
<text x="76.2" y="21.2">PAD_VIN+</text>
<text x="89.5" y="18.6">Battery</text>
<text x="89.5" y="20.7">Min.:</text>
<text x="89.5" y="22.7">Nom.:</text>
<text x="95.1" y="20.7">15V</text>
<text x="96.1" y="22.7">22.2V</text>
<text x="97.4" y="18.6">Voltages</text>
<text x="106.6" y="18.6">(6s):</text>
<text x="19.2" y="26.2">VIN+</text>
<text x="89.5" y="24.7">Max.:</text>
<text x="95.5" y="24.7">25.2V</text>
<text x="10.3" y="35.9">A</text>
<text x="115" y="32.6">JP1</text>
<text x="115" y="35.1">SolderJumper_2_Open</text>
<text x="174.6" y="33.4">R12</text>
<text x="174.6" y="35.9">2R2</text>
<text x="267.7" y="35" transform="rotate(-90 267.7 35)">3</text>
<text x="408.3" y="35.9">A</text>
<text x="91.7" y="38.7">VIN+_TOGGLE</text>
<text x="149.3" y="39.2">GNDPWR</text>
<text x="163.5" y="40.4">100n</text>
<text x="164" y="37.9">C8</text>
<text x="202.3" y="39">LM5146RGYR</text>
<text x="207.1" y="36.4">U2</text>
<text x="262" y="37.7">2</text>
<text x="270.9" y="37.6">Q3</text>
<text x="270.9" y="40.1">CSD18540Q5B</text>
<text x="296.8" y="41.5">L2</text>
<text x="313" y="40.7">FB:</text>
<text x="386.9" y="38.8">+12V</text>
<text x="115.2" y="45.9">75k</text>
<text x="115.7" y="43.4">R6</text>
<text x="130" y="43.1">EN/UVLO:</text>
<text x="130" y="45.2">&lt;0.4V:</text>
<text x="130" y="47.2">0.4V-1.2V:</text>
<text x="137.5" y="45.2">Shutdown</text>
<text x="141.6" y="47.2">Standby</text>
<text x="147.6" y="45.2">Mode</text>
<text x="179.7" y="45.2">20</text>
<text x="184" y="46.4">VIN</text>
<text x="230.1" y="46.4">HO</text>
<text x="234.7" y="45.2">18</text>
<text x="253.5" y="46.9">100n</text>
<text x="254.1" y="44.4">C14</text>
<text x="267.7" y="42.5" transform="rotate(-90 267.7 42.5)">1</text>
<text x="289.3" y="44">XAL1010-332MED</text>
<text x="289.8" y="46.7">1</text>
<text x="304.8" y="46.7">2</text>
<text x="313" y="42.7">0.8-V</text>
<text x="313" y="44.7">1.41k</text>
<text x="319.4" y="44.7">+</text>
<text x="319.9" y="42.7">reference</text>
<text x="322.2" y="44.7">25.8k</text>
<text x="328.6" y="44.7">parallel</text>
<text x="331.1" y="42.7">1.27k</text>
<text x="337.1" y="44.7">=</text>
<text x="337.5" y="42.7">-&gt;12V</text>
<text x="339.8" y="44.7">1.21k</text>
<text x="346.3" y="44.7">-&gt;12,7V</text>
<text x="92.5" y="51.2">Voltage</text>
<text x="92.5" y="53.3">R6/R7:</text>
<text x="100.6" y="53.3">Factor</text>
<text x="100.7" y="51.2">Divider</text>
<text x="107.7" y="53.3">0,1</text>
<text x="130" y="49.3">&gt;1.2V</text>
<text x="136.9" y="49.3">Operational</text>
<text x="180.3" y="50.2">1</text>
<text x="184" y="51.4">EN/UVLO</text>
<text x="229.3" y="51.4">BST</text>
<text x="234.7" y="50.2">17</text>
<text x="333.6" y="52.9">R17</text>
<text x="373.2" y="52.5" transform="rotate(-90 373.2 52.5)">1</text>
<text x="374.8" y="54">J10</text>
<text x="384.7" y="52.6" transform="rotate(-90 384.7 52.6)">1</text>
<text x="35.5" y="59.9">C1</text>
<text x="47.5" y="59.9">C2</text>
<text x="61" y="59.9">C3</text>
<text x="73.5" y="59.9">C4</text>
<text x="85.5" y="59.9">C5</text>
<text x="180.3" y="55.2">2</text>
<text x="184" y="56.4">RT</text>
<text x="230.1" y="56.4">SW</text>
<text x="234.7" y="55.2">19</text>
<text x="250.6" y="58.9">R13</text>
<text x="290" y="56.7">Voltage</text>
<text x="290" y="58.7">R15/R16:</text>
<text x="298.2" y="56.7">Divider</text>
<text x="300.5" y="58.7">Factor</text>
<text x="307.6" y="58.7">0,066</text>
<text x="323.1" y="58.4">R15</text>
<text x="333.6" y="55.4">36R</text>
<text x="374.8" y="56.5">SMD_L1+</text>
<text x="386.9" y="54">J11</text>
<text x="386.9" y="56.6">SMD_L2+</text>
<text x="35" y="62.4">100n</text>
<text x="47" y="62.4">100n</text>
<text x="60.5" y="62.4">100n</text>
<text x="73" y="62.4">4u7</text>
<text x="85" y="62.4">4u7</text>
<text x="165.6" y="63.9">R10</text>
<text x="180.3" y="60.2">3</text>
<text x="180.3" y="65.2">8</text>
<text x="184" y="61.4">SS/TRK</text>
<text x="229.1" y="61.4">ILIM</text>
<text x="234.7" y="60.2">11</text>
<text x="234.7" y="65.2">13</text>
<text x="249.9" y="63.9">475R</text>
<text x="262" y="65.2">2</text>
<text x="267.7" y="62.5" transform="rotate(-90 267.7 62.5)">3</text>
<text x="270.9" y="65.1">Q4</text>
<text x="290" y="60.7">R15/R16&amp;R21:</text>
<text x="305.7" y="60.7">Factor</text>
<text x="312.9" y="60.7">0,063</text>
<text x="323.2" y="60.9">18k</text>
<text x="334.5" y="65.9">560p</text>
<text x="335" y="63.4">C21</text>
<text x="99.2" y="71" transform="rotate(-90 99.2 71)">3</text>
<text x="165.7" y="68.9">20k</text>
<text x="179.7" y="70.2">14</text>
<text x="184" y="71.4">VCC</text>
<text x="184" y="66.4">SYNCIN</text>
<text x="230.4" y="66.4">LO</text>
<text x="230.4" y="71.4">FB</text>
<text x="235.3" y="70.2">5</text>
<text x="267.7" y="70" transform="rotate(-90 267.7 70)">1</text>
<text x="270.9" y="67.6">CSD18510Q5B</text>
<text x="295.6" y="67.9">C19</text>
<text x="295.7" y="70.4">8n2</text>
<text x="306.1" y="70.4">1k91</text>
<text x="306.6" y="67.9">R14</text>
<text x="346" y="71.9">22u</text>
<text x="346.5" y="69.4">C22</text>
<text x="357" y="71.9">22u</text>
<text x="357.5" y="69.4">C23</text>
<text x="368" y="71.9">22u</text>
<text x="368.5" y="69.4">C24</text>
<text x="93.5" y="73.7">1</text>
<text x="103.3" y="73.6">Q1</text>
<text x="103.3" y="76.1">BSS138</text>
<text x="114.6" y="75.4">8k25</text>
<text x="115.7" y="72.9">R7</text>
<text x="128.1" y="75.4">39k2</text>
<text x="129.2" y="72.9">R8</text>
<text x="140" y="75.4">56n</text>
<text x="140.5" y="72.9">C6</text>
<text x="165.6" y="73.9">R11</text>
<text x="179.7" y="75.2">10</text>
<text x="184" y="76.4">PGOOD</text>
<text x="227.5" y="76.4">COMP</text>
<text x="235.3" y="75.2">4</text>
<text x="301.1" y="77.4">C20</text>
<text x="397.5" y="74.6">R21</text>
<text x="397.5" y="77.1">26k1</text>
<text x="99.2" y="78.5" transform="rotate(-90 99.2 78.5)">2</text>
<text x="155.5" y="83.1">C7</text>
<text x="165.7" y="78.9">20k</text>
<text x="180.3" y="80.2">7</text>
<text x="184" y="81.4">SYNCOUT</text>
<text x="249.5" y="82.9">C12</text>
<text x="322.6" y="80.9">1k27</text>
<text x="323.1" y="78.4">R16</text>
<text x="379.1" y="82.4">R20</text>
<text x="386.5" y="80.3">Q7</text>
<text x="386.5" y="82.9">BSS138</text>
<text x="10.3" y="85.9">B</text>
<text x="155.5" y="85.6">2u2</text>
<text x="195.7" y="88.7" transform="rotate(-90 195.7 88.7)">9</text>
<text x="196.9" y="85" transform="rotate(-90 196.9 85)">NC</text>
<text x="200.7" y="89.3" transform="rotate(-90 200.7 89.3)">16</text>
<text x="201.9" y="85" transform="rotate(-90 201.9 85)">NC</text>
<text x="205.7" y="89.3" transform="rotate(-90 205.7 89.3)">15</text>
<text x="206.9" y="85" transform="rotate(-90 206.9 85)">EP</text>
<text x="210.7" y="89.3" transform="rotate(-90 210.7 89.3)">21</text>
<text x="211.9" y="85" transform="rotate(-90 211.9 85)">EP</text>
<text x="215.7" y="89.3" transform="rotate(-90 215.7 89.3)">12</text>
<text x="216.9" y="85" transform="rotate(-90 216.9 85)">PGND</text>
<text x="220.7" y="88.7" transform="rotate(-90 220.7 88.7)">6</text>
<text x="221.9" y="85" transform="rotate(-90 221.9 85)">AGND</text>
<text x="249" y="85.4">12p</text>
<text x="300.5" y="85.4">680p</text>
<text x="379.1" y="85">36R</text>
<text x="389" y="87.7">1</text>
<text x="394.7" y="85" transform="rotate(-90 394.7 85)">3</text>
<text x="408.2" y="85.9">B</text>
<text x="90.7" y="94.4" transform="rotate(-90 90.7 94.4)">BUCK_DISABLE</text>
<text x="118" y="92.4">GND</text>
<text x="319" y="92.9">GND</text>
<text x="394.7" y="92.5" transform="rotate(-90 394.7 92.5)">2</text>
<text x="211.8" y="96.7">GNDPWR</text>
<text x="36.7" y="104.3" transform="rotate(-90 36.7 104.3)">1</text>
<text x="38.1" y="105.7">J2</text>
<text x="91.8" y="106.7">GNDPWR</text>
<text x="204" y="107.9">GND</text>
<text x="241.8" y="106.7">GNDPWR</text>
<text x="373.2" y="105.4" transform="rotate(-90 373.2 105.4)">FB_DIVIDER_ADD</text>
<text x="393" y="102.4">GND</text>
<text x="38.1" y="108.3">Conn_Banana_VIN-</text>
<text x="268.3" y="125">J8</text>
<text x="25.6" y="126.4">VDD</text>
<text x="49.3" y="128.5">VDDA</text>
<text x="90" y="130.6">R25</text>
<text x="100.5" y="130.6">R24</text>
<text x="115.5" y="130.6">R22</text>
<text x="126" y="130.6">R23</text>
<text x="135" y="131.3">GND</text>
<text x="266.8" y="128.7" transform="rotate(-90 266.8 128.7)">1</text>
<text x="268.3" y="127.6">SMD_L1-</text>
<text x="282.3" y="130.8">Load_1-</text>
<text x="10.3" y="135.9">C</text>
<text x="30.9" y="136.6">C13</text>
<text x="42.3" y="136.6">C15</text>
<text x="55" y="136.7">C16</text>
<text x="73.3" y="137.9">J6</text>
<text x="80.4" y="137.2">1</text>
<text x="90" y="133.1">100k</text>
<text x="100.5" y="133.1">100k</text>
<text x="115.5" y="133.1">100k</text>
<text x="126" y="133.1">100k</text>
<text x="126" y="137.2">FB_DIVIDER_ADD</text>
<text x="257.3" y="137.2">2</text>
<text x="262.9" y="134.4" transform="rotate(-90 262.9 134.4)">3</text>
<text x="265.8" y="137.1">Q5</text>
<text x="408.2" y="135.9">C</text>
<text x="30.9" y="139.1">100n</text>
<text x="42.3" y="139.1">100n</text>
<text x="55" y="139.3">100n</text>
<text x="69.7" y="139.9">Button_L1</text>
<text x="73.3" y="142.9">J5</text>
<text x="80.4" y="142.2">1</text>
<text x="144.5" y="142.2">BUCK_DISABLE</text>
<text x="183.9" y="140.8">+12V</text>
<text x="246.5" y="143.1">R18</text>
<text x="262.9" y="142" transform="rotate(-90 262.9 142)">1</text>
<text x="265.8" y="139.6">CSD17573Q5B</text>
<text x="25.5" y="148.9">GND</text>
<text x="49.7" y="148.8">GND</text>
<text x="69.7" y="144.9">Button_L2</text>
<text x="132.1" y="148.4">36R</text>
<text x="132.7" y="146.4">R2</text>
<text x="209.5" y="149.7">UCC27517AQDBVRQ1</text>
<text x="218.1" y="147.2">U5</text>
<text x="246.5" y="145.6">36R</text>
<text x="310.6" y="149.6">Button_L1_VDD</text>
<text x="316.5" y="147.1">J4</text>
<text x="329.1" y="145.5">VDD</text>
<text x="351.2" y="148.3" transform="rotate(-90 351.2 148.3)">1</text>
<text x="352.8" y="144.6">J12</text>
<text x="352.8" y="147.2">PAD_VIN+_TOGGLE</text>
<text x="70.2" y="152.1">R5</text>
<text x="70.2" y="154.6">10K</text>
<text x="200.5" y="153.9">100n</text>
<text x="200.5" y="151.3">C17</text>
<text x="208.8" y="153.7">1</text>
<text x="212.5" y="154.9">VDD</text>
<text x="222.8" y="154.9">IN-</text>
<text x="228.8" y="153.7">4</text>
<text x="236.5" y="155.9">GND</text>
<text x="259" y="155.5">GNDPWR</text>
<text x="319.5" y="150.7">1</text>
<text x="333.2" y="151.2">VIN+_TOGGLE</text>
<text x="92.2" y="161" transform="rotate(-90 92.2 161)">BOOT0</text>
<text x="97.2" y="161" transform="rotate(-90 97.2 161)">BUTTON_L2</text>
<text x="102.2" y="161" transform="rotate(-90 102.2 161)">BUTTON_L1</text>
<text x="138.4" y="159.5">SWCLK</text>
<text x="208.8" y="156.2">2</text>
<text x="208.8" y="158.7">3</text>
<text x="212.5" y="157.4">GND</text>
<text x="212.5" y="159.9">IN+</text>
<text x="222.7" y="157.4">OUT</text>
<text x="228.8" y="156.2">5</text>
<text x="65.5" y="163.9">GND</text>
<text x="78" y="163.9">GND</text>
<text x="87.2" y="164.8" transform="rotate(-90 87.2 164.8)">28</text>
<text x="92.2" y="164.9" transform="rotate(-90 92.2 164.9)">27</text>
<text x="97.2" y="164.8" transform="rotate(-90 97.2 164.8)">26</text>
<text x="102.2" y="164.8" transform="rotate(-90 102.2 164.8)">25</text>
<text x="107.2" y="164.8" transform="rotate(-90 107.2 164.8)">24</text>
<text x="112.2" y="164.8" transform="rotate(-90 112.2 164.8)">23</text>
<text x="117.2" y="164.8" transform="rotate(-90 117.2 164.8)">22</text>
<text x="187" y="166.4">PWM_Load_1</text>
<text x="192.9" y="162.6">GNDPWR</text>
<text x="379.7" y="165.1">H1</text>
<text x="379.7" y="167.6">MountingHole</text>
<text x="59.1" y="168.4">VDD</text>
<text x="88.4" y="170.2" transform="rotate(-90 88.4 170.2)">VSS</text>
<text x="93.4" y="172.9" transform="rotate(-90 93.4 172.9)">BOOT0</text>
<text x="98.4" y="170.5" transform="rotate(-90 98.4 170.5)">PB7</text>
<text x="103.4" y="170.5" transform="rotate(-90 103.4 170.5)">PB6</text>
<text x="108.4" y="170.5" transform="rotate(-90 108.4 170.5)">PB3</text>
<text x="113.4" y="171.5" transform="rotate(-90 113.4 171.5)">PA15</text>
<text x="118.4" y="171.5" transform="rotate(-90 118.4 171.5)">PA14</text>
<text x="129.2" y="173.1">STM32L031G6U6</text>
<text x="135.8" y="170.5">U6</text>
<text x="268.3" y="171.5">J9</text>
<text x="379.7" y="170.1">H2</text>
<text x="379.7" y="172.6">MountingHole</text>
<text x="74.3" y="175.7">1</text>
<text x="78" y="176.9">VDD</text>
<text x="122" y="176.9">PA13</text>
<text x="128.7" y="175.7">21</text>
<text x="138.4" y="177">SWDIO</text>
<text x="266.2" y="175.2" transform="rotate(-90 266.2 175.2)">1</text>
<text x="268.3" y="174.1">SMD_L2-</text>
<text x="282.4" y="177.3">Load_2-</text>
<text x="330.6" y="179.5">SWCLK</text>
<text x="339.7" y="178.2">1</text>
<text x="379.7" y="175.1">H3</text>
<text x="379.7" y="177.6">MountingHole</text>
<text x="10.3" y="185.9">D</text>
<text x="74.3" y="180.7">2</text>
<text x="74.3" y="185.7">3</text>
<text x="78" y="181.9">PC14-OSC32_IN</text>
<text x="122" y="181.9">PA10</text>
<text x="128.7" y="185.7">19</text>
<text x="128.7" y="180.7">20</text>
<text x="138.4" y="182">VCP_RX</text>
<text x="256.8" y="183.7">2</text>
<text x="262.3" y="180.9" transform="rotate(-90 262.3 180.9)">3</text>
<text x="265.2" y="183.6">Q6</text>
<text x="329.8" y="184.5">VCP_RX</text>
<text x="331" y="182">SWDIO</text>
<text x="339.7" y="180.7">2</text>
<text x="339.7" y="183.2">3</text>
<text x="339.7" y="185.7">4</text>
<text x="344.5" y="183.1">J7</text>
<text x="344.5" y="185.6">DBG_CON</text>
<text x="379.7" y="180.1">H4</text>
<text x="379.7" y="182.6">MountingHole</text>
<text x="379.7" y="185.1">H5</text>
<text x="408.2" y="185.9">D</text>
<text x="40.2" y="190.5">VDD</text>
<text x="54.8" y="190.4">VDDA</text>
<text x="67.5" y="190.7">NRST</text>
<text x="74.3" y="190.7">4</text>
<text x="78" y="186.9">PC15-OSC32_OUT</text>
<text x="78" y="191.9">NRST</text>
<text x="123.2" y="191.9">PA8</text>
<text x="123.2" y="186.9">PA9</text>
<text x="128.7" y="190.7">18</text>
<text x="138.4" y="187">VCP_TX</text>
<text x="147.1" y="189.9">VDD</text>
<text x="183.9" y="187.2">+12V</text>
<text x="245.9" y="188.6">R19</text>
<text x="245.9" y="191.1">36R</text>
<text x="262.3" y="188.5" transform="rotate(-90 262.3 188.5)">1</text>
<text x="265.2" y="186.1">CSD17573Q5B</text>
<text x="319" y="188.2">NRST</text>
<text x="330.1" y="187">VCP_TX</text>
<text x="339.7" y="188.2">5</text>
<text x="379.7" y="190.1">H6</text>
<text x="379.7" y="187.6">MountingHole</text>
<text x="47.6" y="194.4">L1</text>
<text x="74.3" y="195.7">5</text>
<text x="78" y="196.9">VDDA</text>
<text x="123.2" y="196.9">VDD</text>
<text x="128.7" y="195.7">17</text>
<text x="209.5" y="197.2">UCC27517AQDBVRQ1</text>
<text x="218.1" y="194.7">U4</text>
<text x="334.6" y="194.3">C11</text>
<text x="334.6" y="196.8">100n</text>
<text x="379.7" y="192.6">MountingHole</text>
<text x="379.7" y="195.1">H7</text>
<text x="379.7" y="197.6">MountingHole</text>
<text x="38.9" y="198.9">MMZ1608R601ATD25</text>
<text x="74.3" y="200.7">6</text>
<text x="78" y="201.9">PA0-CK_IN</text>
<text x="123.3" y="201.9">VSS</text>
<text x="128.7" y="200.7">16</text>
<text x="200" y="198.9">C18</text>
<text x="200" y="201.4">100n</text>
<text x="208.8" y="201.2">1</text>
<text x="208.8" y="203.7">2</text>
<text x="212.5" y="202.4">VDD</text>
<text x="222.8" y="202.4">IN-</text>
<text x="228.8" y="201.2">4</text>
<text x="228.8" y="203.7">5</text>
<text x="236.5" y="203.4">GND</text>
<text x="258.4" y="202">GNDPWR</text>
<text x="379.7" y="200.1">H8</text>
<text x="379.7" y="202.6">MountingHole</text>
<text x="74.3" y="205.7">7</text>
<text x="78" y="206.9">PA1</text>
<text x="123" y="206.9">PB1</text>
<text x="128.7" y="205.7">15</text>
<text x="147" y="209.9">GND</text>
<text x="208.8" y="206.2">3</text>
<text x="212.5" y="204.9">GND</text>
<text x="212.5" y="207.4">IN+</text>
<text x="222.7" y="204.9">OUT</text>
<text x="329" y="206.3">GND</text>
<text x="26.9" y="215.8">+12V</text>
<text x="88.4" y="215.5" transform="rotate(-90 88.4 215.5)">PA2</text>
<text x="93.4" y="215.5" transform="rotate(-90 93.4 215.5)">PA3</text>
<text x="98.4" y="215.5" transform="rotate(-90 98.4 215.5)">PA4</text>
<text x="103.4" y="215.5" transform="rotate(-90 103.4 215.5)">PA5</text>
<text x="108.4" y="215.5" transform="rotate(-90 108.4 215.5)">PA6</text>
<text x="113.4" y="215.5" transform="rotate(-90 113.4 215.5)">PA7</text>
<text x="118.4" y="215.5" transform="rotate(-90 118.4 215.5)">PB0</text>
<text x="186.3" y="214">PWM_Load_2</text>
<text x="192.9" y="210.6">GNDPWR</text>
<text x="37.2" y="220.8">75k</text>
<text x="37.7" y="218.3">R1</text>
<text x="44.5" y="216.7">Voltage</text>
<text x="44.5" y="218.7">R1/R3:</text>
<text x="52.6" y="218.7">Factor</text>
<text x="52.7" y="216.7">Divider</text>
<text x="59.7" y="218.7">0,21</text>
<text x="87.2" y="219.2" transform="rotate(-90 87.2 219.2)">8</text>
<text x="92.2" y="219.2" transform="rotate(-90 92.2 219.2)">9</text>
<text x="97.2" y="219.8" transform="rotate(-90 97.2 219.8)">10</text>
<text x="102.2" y="219.8" transform="rotate(-90 102.2 219.8)">11</text>
<text x="107.2" y="219.8" transform="rotate(-90 107.2 219.8)">12</text>
<text x="112.2" y="219.8" transform="rotate(-90 112.2 219.8)">13</text>
<text x="117.2" y="219.8" transform="rotate(-90 117.2 219.8)">14</text>
<text x="358.4" y="220.6">NT1</text>
<text x="358.4" y="223.1">NetTie_2</text>
<text x="47.7" y="229.6">R3</text>
<text x="47.7" y="232.1">20k</text>
<text x="58.6" y="231.9">VDD</text>
<text x="125" y="231.7">PWM_Load_2</text>
<text x="346.2" y="232.7">GND</text>
<text x="352.3" y="231.4">GNDPWR</text>
<text x="10.3" y="235.9">E</text>
<text x="64.1" y="235.1">C25</text>
<text x="64.2" y="237.6">2u2</text>
<text x="74.5" y="237.4">GND</text>
<text x="125" y="236.2">PWM_Load_1</text>
<text x="408.3" y="235.9">E</text>
<text x="43.5" y="241.3">GND</text>
<text x="128.7" y="245.8">R4</text>
<text x="199.2" y="244.2">VIN+_TOGGLE</text>
<text x="230.7" y="243.4">TPS7B92033DBVR</text>
<text x="237.9" y="240.8">U1</text>
<text x="255.1" y="242.4">VDD</text>
<text x="46.1" y="249.6">BZ1</text>
<text x="54.5" y="247.2">1</text>
<text x="57.6" y="251.9">BAT54H</text>
<text x="62.2" y="249.4">D1</text>
<text x="128.2" y="248.3">75k</text>
<text x="139.5" y="251.2">VIN+</text>
<text x="227.3" y="247.7">1</text>
<text x="231" y="248.9">IN</text>
<text x="243.7" y="248.9">OUT</text>
<text x="249.8" y="247.7">5</text>
<text x="34.2" y="252.2">CMT5023SSMTTR</text>
<text x="54.5" y="252.3">2</text>
<text x="76.7" y="256.9">R9</text>
<text x="125.7" y="257.1">R26</text>
<text x="218.1" y="253.6">C9</text>
<text x="218.1" y="256.1">100n</text>
<text x="227.3" y="252.7">2</text>
<text x="231" y="253.9">GND</text>
<text x="238.9" y="255" transform="rotate(-90 238.9 255)">NC</text>
<text x="241.4" y="255" transform="rotate(-90 241.4 255)">NC</text>
<text x="258" y="253.9">C10</text>
<text x="258" y="256.4">1u</text>
<text x="54" y="262.1">Q2</text>
<text x="60.2" y="259.5" transform="rotate(-90 60.2 259.5)">3</text>
<text x="65" y="262.2">1</text>
<text x="76.1" y="259.5">36R</text>
<text x="125.7" y="259.6">8k25</text>
<text x="132.5" y="258.2">Voltage</text>
<text x="132.5" y="260.2">R4/R26:</text>
<text x="140.7" y="258.2">Divider</text>
<text x="141.8" y="260.2">Factor</text>
<text x="148.9" y="260.2">0,1</text>
<text x="237.7" y="258.7" transform="rotate(-90 237.7 258.7)">3</text>
<text x="240.2" y="258.7" transform="rotate(-90 240.2 258.7)">4</text>
<text x="49.2" y="264.6">BSS138</text>
<text x="60.2" y="267" transform="rotate(-90 60.2 267)">2</text>
<text x="121.5" y="268.8">GND</text>
<text x="212.5" y="269.4">GND</text>
<text x="252.5" y="269.4">GND</text>
<text x="58.5" y="275.9">GND</text>
<text x="10.3" y="285.9">F</text>
<text x="35" y="286.9">1</text>
<text x="85" y="286.9">2</text>
<text x="135" y="286.9">3</text>
<text x="185" y="286.9">4</text>
<text x="235" y="286.9">5</text>
<text x="285" y="286.9">6</text>
<text x="335" y="286.9">7</text>
<text x="385" y="286.9">8</text>
<text x="408.3" y="285.9">F</text>
</g>
<g font-size="1.1">
<text x="174.1" y="45.3">LM_VIN</text>
<text x="238.5" y="45.3">LM_HO</text>
<text x="170.6" y="50.3">LM_EN/UVLO</text>
<text x="238.5" y="50.3">LM_BST</text>
<text x="174.6" y="55.3">LM_RT</text>
<text x="238.5" y="55.3">LM_SW</text>
<text x="171.6" y="60.3">LM_SS/TRk</text>
<text x="171.7" y="65.3">LM_SYNCIN</text>
<text x="238.5" y="60.3">LM_ILIM</text>
<text x="238.5" y="65.3">LM_LO</text>
<text x="312.5" y="64.8">LM_FB</text>
<text x="173.7" y="70.3">LM_VCC</text>
<text x="238.5" y="70.3">LM_FB</text>
<text x="386" y="67.8">LM_FB</text>
<text x="172" y="75.3">LM_PGOOD</text>
<text x="238.5" y="75.3">LM_COMP</text>
<text x="278.2" y="73.3">LM_COMP</text>
</g>
</svg>
